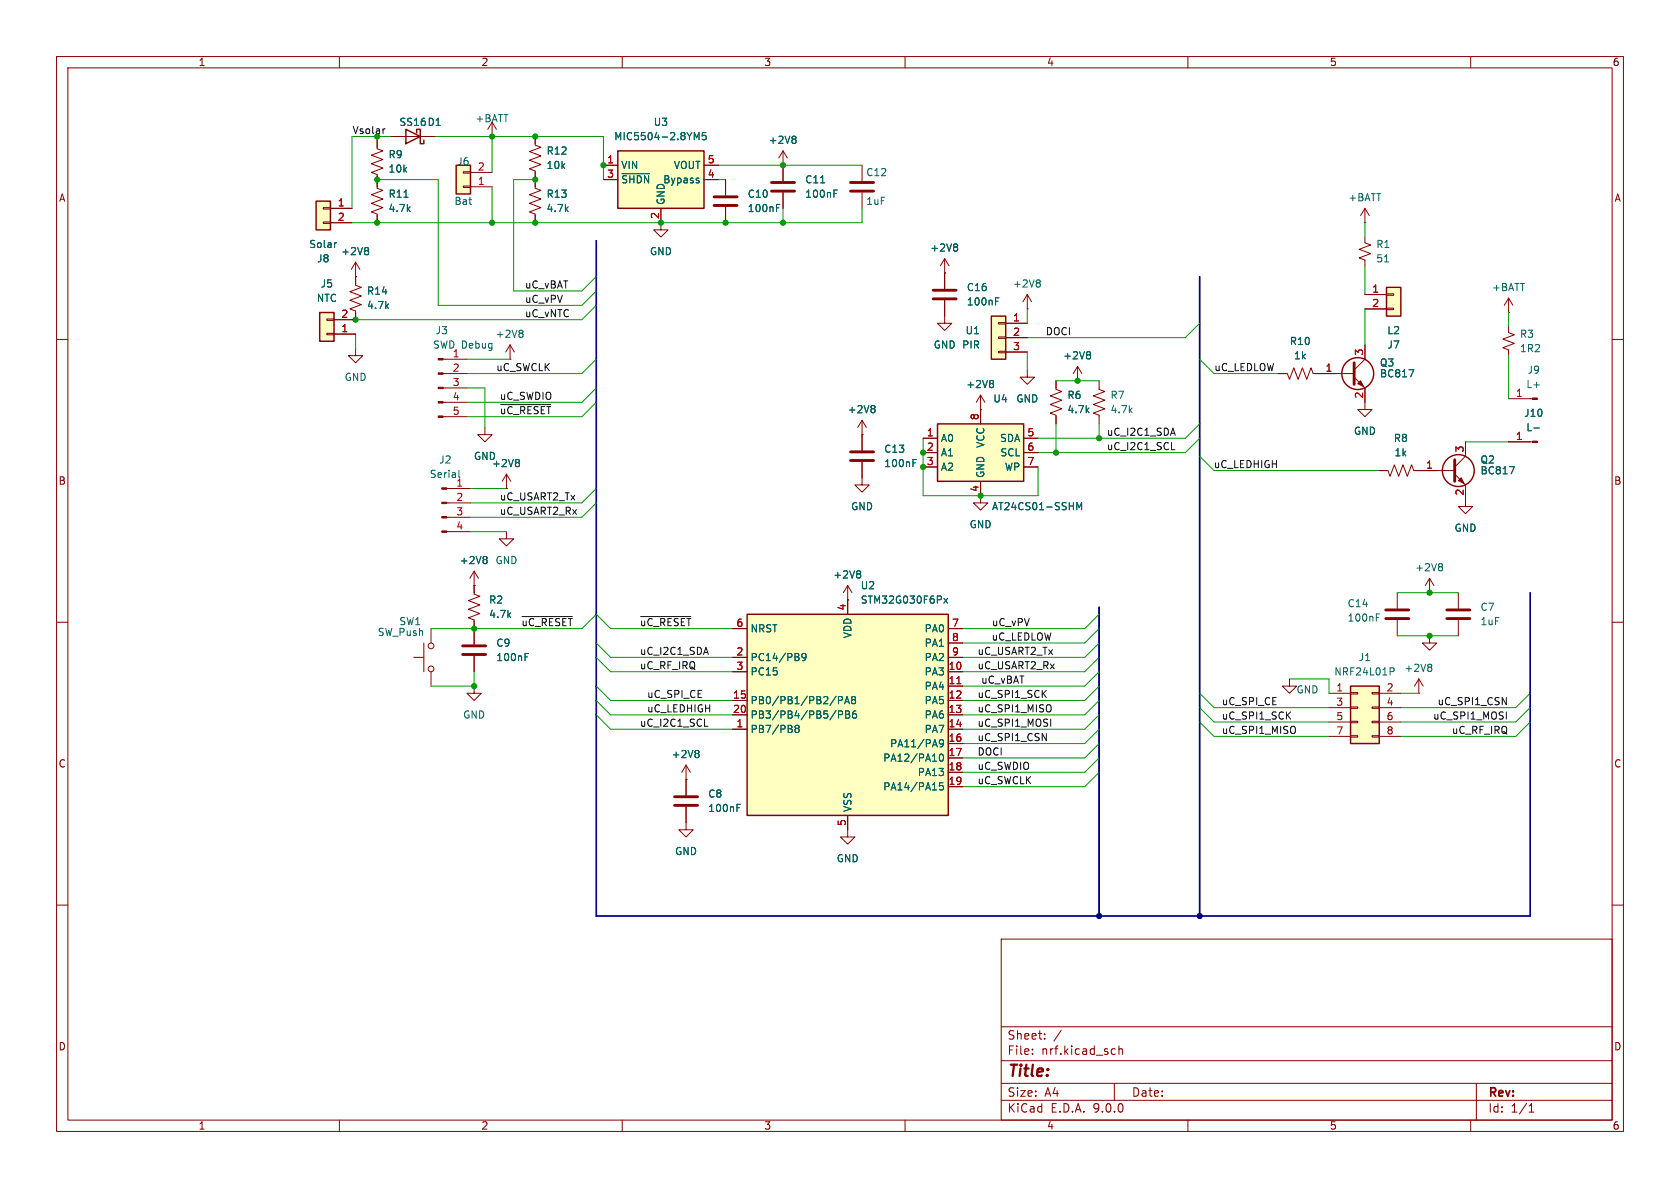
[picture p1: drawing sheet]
<svg xmlns="http://www.w3.org/2000/svg" width="297mm" height="210mm" viewBox="0 0 297 210" stroke-linecap="round" stroke-linejoin="round" font-family="sans-serif">
<g fill="none" stroke="#840000" stroke-width=".18">
<path d="M10 10h277v190h-277zM12 12h273v186h-273zM60 10v2M110 10v2M160 10v2M210 10v2M260 10v2M138.4 29.2h.1M138.4 26.7l-.7 1.2M138.4 26.7l.8 1.2M138.4 26.7v5.3M138.4 34v2.8"/>
<path d="M152.4 29.2v2.8M152.4 34v2.8M266.7 55.2h.1M266.7 57.8v1l1 .4-2 .7 2 .8-2 .8 1 .3v1.1M266.7 52.7l-.8 1.3M266.7 52.7l.8 1.3M266.7 52.7v2.5M10 60h2M152.4 76.8v2.8M226.1 66h1.5l.4 1.1 .7-2.1 .8 2.1 .8-2.1 .7 2.1 .8-2.1 .4 1h7.2M239.4 66.7l1.9 1.9v3.8h-1.3l1.3 1.3 1.3-1.3h-1.3M241.3 61v2.5l-1.9 1.9"/>
<path d="M266.7 78.1h4.2M266.7 70.5h4.2M285 60h2M152.4 81.7v2.8M243.8 83.2h1.6l.3 1 .8-2 .8 2 .7-2 .8 2 .8-2 .3 1h1.6M10 110h2M285 110h2M121.3 145.4v1.3h1.3l-1.3 1.3-1.3-1.3h1.3M10 160h2M177 166h108v32h-108zM285 160h2M60 198v2"/>
<path d="M110 198v2M160 198v2M177 194.5h108M177 191.5h108M177 187.5h108M177 181.5h108M182.5 186.3v.1M182.5 185.5v.1M184.7 183.6v.1M184.7 182.8v.1M187.6 182.1l-1.3 2M196.7 185.4l.5 .1"/>
<path d="M197 191.5v3M197.2 186.3l-.5 .1M197.8 185.5l.2-.1 .4 .1 .1 .9M197.8 184.9v1.5M210 198v2M260 198v2M261 191.5v6.5M270.3 196.6h.9M270.3 195.5l.4-.4v1.5"/>
</g>
<path d="M136.4 32.3h4.1M136.4 33.8h4.1M150.4 32.3h4M150.4 33.8h4M150.4 79.9h4M239.4 64.1v3.8M150.4 81.4h4" fill="none" stroke="#840000" stroke-width=".51"/>
<path d="M140.5 24.1l.2 .2-.2 .3 .2 .3v.2l-.2 .2M145.1 32.3h.7M147.4 34.2h.5M147.4 33.6h.6M249.1 65.3h.8l-.5 1.3M271.2 75.7h.9M161.4 81.8h.4M161.4 81.2h.6" fill="none" stroke="#006464" stroke-width=".18"/>
<g fill="#840000" stroke="#840000" stroke-width=".18">
<path d="M270.9 78h.9v.2h-.9z"/>
<path d="M270.9 70.4h.9v.2h-.9z"/>
<path d="M240 67.8l.5-.5 .5 1z"/>
</g>
<circle cx="240" cy="66" r="2.82" fill="none" stroke="#840000" stroke-width=".25"/>
<path d="M109.2 26.7h15.3v10.1h-15.3z" fill="#ffffc2"/>
<g fill="none" stroke="#840000" stroke-width=".25">
<path d="M109.2 26.7h15.3v10.1h-15.3z"/>
<circle cx="257.8" cy="83.2" r="2.82"/>
</g>
<g fill="none" stroke="#840000" stroke-width=".18">
<path d="M66.7 24.8v1.5l1 .4-2 .7 2 .8-2 .8 2 .7-2 .8 1 .4v2.4l1 .4-2 .7 2 .8-2 .7 2 .8-2 .8 1 .3v1.6M106.7 29.2h2.5M106.7 31.8h2.5M116.8 36.8v2.6M124.5 29.2h2.5M124.5 31.8h2.5M62.9 48.9h.1M62.9 46.4l-.8 1.2M62.9 46.4l.7 1.2M62.9 46.4v2.5M190.5 67.3h.1M190.5 64.8l-.8 1.2"/>
<path d="M190.5 64.8l.8 1.2M190.5 64.8v2.5M259.1 78.1v2.5l-1.9 2M89.5 86.4h.1M89.5 94v1.3h1.3l-1.3 1.2-1.2-1.2h1.2M89.5 83.8l-.7 1.3M89.5 83.8l.8 1.3M89.5 83.8v2.6M251.5 83.2h5.7M257.2 83.8l1.9 1.9v3.8h-1.3l1.3 1.3 1.2-1.3h-1.2M83.8 103.5h.1M83.8 101l-.7 1.2"/>
<path d="M83.8 101l.8 1.2M83.8 101v2.5M257.8 104.8v2.8M257.8 109.6v2.8"/>
</g>
<path d="M71.4 34.9h.7M110 30.7h4.8M122.7 23.4l.5 .9 .4-.9v1.3M123.4 31.9l.2 .2-.2 .2M123.4 31.5h.1M124.8 23.4h-.6l-.1 .6 .2-.1 .4 .1 .2 .2-.1 .4-.2 .1-.5-.1M64.9 43.8l.3 .2-.3 .3 .3 .2v.3l-.3 .2M192.6 62.2l.2 .2-.2 .3 .2 .3v.2l-.2 .2M85.9 98.4l.2 .2-.2 .3 .2 .3v.2l-.2 .2M91.6 81.2l.2 .3-.2 .3 .2 .2v.3l-.2 .2M266.9 82.5h.8l-.5 1.3" fill="none" stroke="#006464" stroke-width=".18"/>
<path d="M257.2 81.3v3.8M255.8 107.8h4M255.8 109.3h4" fill="none" stroke="#840000" stroke-width=".51"/>
<path d="M257.8 85l.5-.5 .5 1z" fill="#840000" stroke="#840000" stroke-width=".18"/>
<path d="M55.9 35.6h2.5v5h-2.5z" fill="#ffffc2"/>
<path d="M55.9 35.6h2.5v5h-2.5zM71.8 22.9l2.5 1.2-2.5 1.3zM73.7 23.5v-.6h.6v2.5h.6v-.6" fill="none" stroke="#840000" stroke-width=".25"/>
<g fill="none" stroke="#840000" stroke-width=".18">
<path d="M57.1 36.7h1.3v.3h-1.3zM57.1 39.2h1.3v.3h-1.3zM58.4 36.8h3.8M58.4 39.4h3.8M69.2 24.1h7.6M78.3 63.5h4.2M78.3 66h4.2M78.3 68.6h4.2M78.3 71.1h4.2M78.3 73.7h4.2M90.2 63.5h.1M90.2 61l-.8 1.2"/>
<path d="M90.2 61l.7 1.2M90.2 61v2.5"/>
</g>
<path d="M59.5 42.9l-.2 .1M92.2 58.4l.3 .2-.3 .3 .3 .3v.2l-.3 .2" fill="none" stroke="#006464" stroke-width=".18"/>
<g fill="#840000" stroke="#840000" stroke-width=".18">
<path d="M77.5 63.4h.8v.2h-.8z"/>
<path d="M77.5 65.9h.8v.3h-.8z"/>
<path d="M77.5 68.5h.8v.2h-.8z"/>
<path d="M77.5 71h.8v.2h-.8z"/>
<path d="M77.5 73.5h.8v.3h-.8z"/>
</g>
<path d="M80.6 29.2h2.6v5.1h-2.6z" fill="#ffffc2"/>
<path d="M80.6 29.2h2.6v5.1h-2.6z" fill="none" stroke="#840000" stroke-width=".25"/>
<path d="M81.9 32.9h1.3v.2h-1.3zM81.9 30.4h1.3v.2h-1.3zM83.2 33h3.8M83.2 30.5h3.8M241.3 39.4h.1M241.3 36.8l-.8 1.3M241.3 36.8l.8 1.3M241.3 36.8v2.6M241.3 41.9v1l1 .4-2 .8 2 .7-2 .8 1 .4v1" fill="none" stroke="#840000" stroke-width=".18"/>
<path d="M244.8 46.3h.7" fill="none" stroke="#006464" stroke-width=".18"/>
<path d="M245.1 50.8h2.5v5.1h-2.5z" fill="#ffffc2"/>
<path d="M245.1 50.8h2.5v5.1h-2.5z" fill="none" stroke="#840000" stroke-width=".25"/>
<path d="M94.6 24.1v1.6l1 .3-2 .8 2 .8-2 .7 2 .8-2 .7 1 .4v3.1l1 .4-2 .7 2 .8-2 .7 2 .8-2 .8 1 .3v1.6M116.8 39.4v1.2h1.3l-1.3 1.3-1.2-1.3h1.2M128.3 31.8v2.7M128.3 36.6v2.8M241.3 52.1h3.8M241.3 54.6h3.8M245.1 51.9h1.3v.3h-1.3zM245.1 54.5h1.3v.2h-1.3z" fill="none" stroke="#840000" stroke-width=".18"/>
<path d="M126.2 34.8h4.1M126.2 36.3h4.1" fill="none" stroke="#840000" stroke-width=".51"/>
<path d="M137.3 36.7h.4M137.3 36.1h.6" fill="none" stroke="#006464" stroke-width=".18"/>
<path d="M238.8 121.3h5v10.1h-5z" fill="#ffffc2"/>
<path d="M238.8 121.3h5v10.1h-5z" fill="none" stroke="#840000" stroke-width=".25"/>
<g fill="none" stroke="#840000" stroke-width=".18">
<path d="M121.3 137.8h.1M121.3 135.3v5.3M121.3 135.3l-.8 1.2M121.3 135.3l.7 1.2M234.9 122.6h3.9M234.9 125.1h3.9M234.9 127.6h3.9M234.9 130.2h3.9M238.8 122.4h1.2v.3h-1.2zM238.8 125h1.2v.2h-1.2zM238.8 127.5h1.2v.3h-1.2zM238.8 130h1.2v.3h-1.2z"/>
<path d="M242.6 122.4h1.2v.3h-1.2zM242.6 125h1.2v.2h-1.2zM242.6 127.5h1.2v.3h-1.2zM242.6 130h1.2v.3h-1.2zM243.8 122.6h3.8M243.8 125.1h3.8M243.8 127.6h3.8M243.8 130.2h3.8M121.3 142.6v2.8M149.9 146.7v1.3h1.2l-1.2 1.2-1.3-1.2h1.3"/>
</g>
<path d="M245.7 118.1h.5l.3 .2-.2 .4h-.6M123.3 132.7l.3 .2-.3 .3 .3 .2v.3l-.3 .2M130.3 142.8h.4M130.3 142.2h.6" fill="none" stroke="#006464" stroke-width=".18"/>
<path d="M119.3 140.8h4M119.3 142.4h4" fill="none" stroke="#840000" stroke-width=".51"/>
<path d="M132.1 108.6h35.5v35.5h-35.5z" fill="#ffffc2"/>
<path d="M132.1 108.6h35.5v35.5h-35.5z" fill="none" stroke="#840000" stroke-width=".25"/>
<g fill="none" stroke="#840000" stroke-width=".18">
<path d="M62.9 61.6v1.3h1.2l-1.2 1.2-1.3-1.2h1.3M129.5 111.1h2.6M129.5 116.2h2.6M129.5 118.7h2.6M149.9 106v2.6M167.6 111.1h2.6M167.6 116.2h2.6M167.6 118.7h2.6M167.6 113.7h2.6M252.7 104.8h.1M252.7 102.2l-.7 1.3M252.7 102.2l.8 1.3"/>
<path d="M252.7 102.2v2.6M129.5 123.8h2.6M129.5 126.4h2.6M129.5 128.9h2.6M167.6 123.8h2.6M167.6 126.4h2.6M167.6 128.9h2.6M167.6 121.3h2.6M167.6 131.4h2.6M167.6 134h2.6M167.6 136.5h2.6M167.6 139.1h2.6"/>
<path d="M149.9 144.1v2.6"/>
</g>
<g fill="none" stroke="#006464" stroke-width=".18">
<path d="M254.8 99.6l.2 .3-.2 .3 .2 .2v.3l-.2 .2M142.5 116.1l-.3 .2-.3-.1-.1-.1 .1-.5 .3-.1 .2 .1a.84 .84 0 0 1-.3 1.2h-.2M166.9 105.8l.6 .8M167.5 105.8l-.6 .8M140.8 128.8l-.2-.3 .2-.3h.2l.3 .3-.3 .3M140.8 128.8l-.2 .2v.4l.2 .1 .4-.1 .1-.2v-.2l-.3-.2M140.8 128.8h.2M148.2 123.8l.6-.1 .2-.1-.1-.3-.7-.2v1.3M148.2 126.3h.6l.2-.2-.1-.3-.7-.1v1.2M149.3 124.4l.4-1.3 .5 1.3M149.4 124h.6M149.5 125.7h.4l.3 .2-.3 .4 .3 .1v.3l-.2 .2h-.5z"/>
<path d="M149.5 126.3h.4M150.8 123.7l-.3-.3 .3-.3h.2l.3 .3-.3 .3M150.8 123.7l-.3 .2 .1 .4 .2 .1 .3-.1 .2-.1v-.3l-.3-.2M150.8 123.7h.2M151.3 125.7h-.3a.86 .86 0 0 0 0 1.2l.4-.1v-.4l-.2-.2h-.2l-.3 .2M166.2 133.4l.2-.1a.68 .68 0 0 1 .4 .6 .68 .68 0 0 1-.4 .7l-.2-.2-.1-.3zM166.7 138.4h-.6v.6l.1-.1h.5l.1 .2-.1 .4-.2 .1-.4-.1M166.8 131.3l-.3 .2h-.3l-.1-.2 .1-.5h.3l.2 .1a.84 .84 0 0 1-.3 1.1h-.2"/>
</g>
<path d="M169.2 120.9h.7" fill="none" stroke="#a90000" stroke-width=".18"/>
<path d="M56.5 55.2h2.6v5.1h-2.6z" fill="#ffffc2"/>
<path d="M56.5 55.2h2.6v5.1h-2.6z" fill="none" stroke="#840000" stroke-width=".25"/>
<g fill="none" stroke="#840000" stroke-width=".18">
<path d="M87 24.1h.1M87 21.6l-.8 1.3M87 21.6l.8 1.3M87 21.6v2.5M57.8 58.9h1.3v.3h-1.3zM57.8 56.4h1.3v.2h-1.3zM59.1 59.1h3.8M62.9 48.9v1.5l1 .4-2.1 .8 2.1 .7-2.1 .8 2.1 .7-2.1 .8 1.1 .4v1.5h-3.8M152.4 76.8h.1M152.4 74.3l-.8 1.3M152.4 74.3l.8 1.3M152.4 74.3v2.5"/>
<path d="M194.3 67.3v1.5l1 .4-2 .8 2 .7-2 .8 2 .8-2 .7 1 .4v1.5M79 86.4h4.2M79 88.9h4.2M79 91.4h4.2M79 94h4.2M152.4 84.5v1.2h1.3l-1.3 1.3-1.3-1.3h1.3M173.4 87.6v1.3h-1.3l1.3 1.3 1.2-1.3h-1.2M149.9 106h.1M149.9 103.5l-.8 1.3M149.9 103.5l.7 1.3M149.9 103.5v2.5M247 104.8v2.8"/>
<path d="M247 109.6v2.8M252.7 112.4v1.3h1.3l-1.3 1.2-1.2-1.2h1.2M83.8 121.3v1.3h1.3l-1.3 1.2-1.3-1.2h1.3M228 120v1.3h1.2l-1.2 1.3-1.3-1.3h1.3M250.8 122.6h.1M250.8 120l-.7 1.3M250.8 120l.8 1.3M250.8 120v2.6"/>
</g>
<path d="M154.5 71.7l.2 .2-.2 .3 .2 .3v.2l-.2 .3M81.1 83.1l.1 1.2M151.9 100.9l.3 .3-.3 .3 .3 .2v.2l-.3 .3M243.3 109.1h.4M243.3 108.5h.6M252.9 117.4l.2 .3-.2 .3 .2 .2v.2l-.2 .3" fill="none" stroke="#006464" stroke-width=".18"/>
<path d="M245 107.8h4M245 109.3h4" fill="none" stroke="#840000" stroke-width=".51"/>
<g fill="#840000" stroke="#840000" stroke-width=".18">
<path d="M78.1 86.2h.9v.3h-.9z"/>
<path d="M78.1 88.8h.9v.2h-.9z"/>
<path d="M78.1 91.3h.9v.3h-.9z"/>
<path d="M78.1 93.9h.9v.2h-.9z"/>
</g>
<path d="M165.7 74.9h15.3v10.2h-15.3z" fill="#ffffc2"/>
<path d="M165.7 74.9h15.3v10.2h-15.3z" fill="none" stroke="#840000" stroke-width=".25"/>
<g fill="none" stroke="#840000" stroke-width=".18">
<path d="M167 48.3h.1M167 45.7v5.4M167 53.1v2.8M167 45.7l-.8 1.3M167 45.7l.8 1.3M181.6 54.6h.1M181.6 52.1l-.8 1.2M181.6 52.1l.8 1.2M181.6 52.1v2.5M163.2 77.5h2.5M173.4 72.4h.1M173.4 69.9v5"/>
<path d="M173.4 69.9l-.8 1.2M173.4 69.9l.7 1.2M181 77.5h2.5M163.2 80h2.5M163.2 82.6h2.5M173.4 85.1v2.5M181 80h2.5M181 82.6h2.5M73.2 116.2h1.7M74.9 113.7v5M76.2 111.1v2.6M76.2 118.7v2.6"/>
<path d="M83.8 103.5v1.5l1 .4-2 .8 2 .7-2 .8 2 .8-2 .7 1 .4v4.3M83.8 116v2.7"/>
<circle cx="76.2" cy="114.2" r=".51"/>
<circle cx="76.2" cy="118.2" r=".51"/>
</g>
<path d="M169.1 43.1l.2 .3-.2 .3 .2 .2v.3l-.2 .2M176 53.3h.4M176 52.6h.6M183.7 49.5l.2 .2-.2 .3 .2 .3v.2l-.2 .2M175.4 67.3l.3 .2-.3 .3 .3 .2v.3l-.3 .2M190.4 90.1v-1.3l.4 1 .4-1v1.3M92.8 116.1h.4M92.8 115.5h.6" fill="none" stroke="#006464" stroke-width=".18"/>
<path d="M165 51.3h4M165 52.8h4M81.8 114.2h4.1M81.8 115.7h4.1" fill="none" stroke="#840000" stroke-width=".51"/>
<path d="M175.3 55.9h2.5v7.6h-2.5z" fill="#ffffc2"/>
<path d="M175.3 55.9h2.5v7.6h-2.5z" fill="none" stroke="#840000" stroke-width=".25"/>
<g fill="none" stroke="#840000" stroke-width=".18">
<path d="M58.4 36.8h3.8M58.4 39.4h3.8M66.7 24.8v1.2M66.7 31.1v1.9M66.7 38.1v1.3M69.2 24.1h2.6M74.3 24.1h2.5M94.6 24.1v1.3M94.6 30.5v2.5M94.6 38.1v1.3M106.7 29.2h2.5M106.7 31.8h2.5"/>
<path d="M116.8 36.8v2.6M124.5 29.2h2.5M124.5 31.8h2.5M128.3 31.8v2.7M128.3 36.6v2.8M138.4 29.2h.1M138.4 29.2v2.8M138.4 34v2.8M59.1 59.1h3.8M62.9 48.9h.1M62.9 48.9v1.3M62.9 55.2v1.3h-3.8"/>
<path d="M167 53.1v4.1h1.3l-1.3 1.2-1.3-1.2h1.3M167 48.3h.1M167 48.3v2.8M176.5 57h1.3v.3h-1.3zM176.5 59.6h1.3v.2h-1.3zM177.8 57.2h3.8M177.8 59.7h3.8M241.3 52.1h3.8M241.3 54.6h3.8M85.7 75.6v1.2h1.3l-1.3 1.3-1.2-1.3h1.2M152.4 76.8h.1M152.4 76.8v2.8"/>
<path d="M163.2 77.5h2.5M173.4 72.4h.1M173.4 72.4v2.5M176.5 62.1h1.3v.3h-1.3zM177.8 62.2h3.8M181 77.5h2.5M181.6 65.4v1.3h-1.3l1.3 1.2 1.3-1.2h-1.3M186.7 67.3v1.5l1 .4-2 .8 2 .7-2 .8 2 .8-2 .7 1 .4v1.5M190.5 67.3h.1M226.1 66h1.2M232.4 66h3.8M241.3 61v2.5"/>
<path d="M241.3 68.6v2.5M259.1 78.1v2.5M266.7 78.1h3.8M89.5 86.4h.1M152.4 81.7v2.8M163.2 80h2.5M163.2 82.6h2.5M173.4 85.1v2.5M181 80h2.5M181 82.6h2.5M243.8 83.2h1.3M250.2 83.2h3.8"/>
<path d="M259.1 85.7v2.6M83.8 103.5h.1M83.8 103.5v1.3M83.8 109.9v4M83.8 116v2.7M129.5 111.1h2.6M129.5 116.2h2.6M129.5 118.7h2.6M149.9 106h.1M149.9 106v2.6M167.6 111.1h2.6M167.6 116.2h2.6"/>
<path d="M167.6 118.7h2.6M167.6 113.7h2.6M121.3 137.8h.1M121.3 137.8v2.8M129.5 123.8h2.6M129.5 126.4h2.6M129.5 128.9h2.6M167.6 123.8h2.6M167.6 126.4h2.6M167.6 128.9h2.6M167.6 121.3h2.6M167.6 131.4h2.6"/>
<path d="M167.6 134h2.6M167.6 136.5h2.6M167.6 139.1h2.6M121.3 142.6v2.8M149.9 144.1v2.6"/>
</g>
<path d="M68.1 22.8h-.3M88.5 71.5h8.9M207.1 79.5h.6M92.3 109h8.9M113.3 109h8.8M124.6 128.4h.6M266.3 125.9v1.2" fill="none" stroke="#0f0f0f" stroke-width=".18"/>
<path d="M105.4 42.5v119.4h165.1v-57.1M212.1 48.9v113M194.3 107.3v54.6" fill="none" stroke="#000084" stroke-width=".3"/>
<g fill="none" stroke="#009600" stroke-width=".18">
<path d="M66.7 32.4v-.6h10.8v22.2h25.4l2.5-2.6M66.7 24.1v.7M69.2 24.1h-7v12.7M76.8 24.1h29.9v7.7M87 24.1v6.4M87 33v6.4M94.6 31.8h-3.8v19.6h12.1l2.5-2.5M127 29.2h25.4M127 31.8h1.3M138.4 36.8v2.6M152.4 36.8v2.6h-90.2M241.3 39.4v2.5"/>
<path d="M62.9 59.1v2.5M105.4 54l-2.5 2.5h-40M181.6 54.6v2.6M212.1 57.2l-2.6 2.5h-27.9M241.3 47v5.1M241.3 54.6v6.4M266.7 55.2v2.6M82.5 68.6h3.2v7M82.5 63.5h7.7M105.4 63.5l-2.5 2.5h-20.4M105.4 71.1l-2.5 2.6h-20.4M105.4 68.6l-2.5 2.5h-20.4"/>
<path d="M163.2 77.5v10.1h20.3v-5M181.6 62.2v3.2M186.7 67.3h7.6M186.7 74.9v5.1M194.3 74.9v2.6M212.1 74.9l-2.6 2.6h-26M212.1 63.5l2.5 2.5h11.5M212.1 77.5l-2.6 2.5h-26M259.1 78.1h7.6M266.7 62.9v7.6M83.2 86.4h6.3M83.2 94h6.3"/>
<path d="M105.4 88.9l-2.5 2.5h-19.7M105.4 86.4l-2.5 2.5h-19.7M212.1 80.6l2.5 2.6h29.2M76.2 111.1h26.7l2.5-2.5 2.5 2.5h21.6M83.8 118.7v2.6h-7.6M105.4 116.2l2.5 2.5h21.6M105.4 113.7l2.5 2.5h21.6M194.3 108.6l-2.5 2.5h-21.6M194.3 118.7l-2.5 2.6h-21.6M194.3 116.2l-2.5 2.5h-21.6M194.3 111.1l-2.5 2.6h-21.6M194.3 113.7l-2.5 2.5h-21.6"/>
<path d="M247 112.4h10.8M247 104.8h10.8M105.4 121.3l2.5 2.5h21.6M105.4 123.8l2.5 2.6h21.6M105.4 126.4l2.5 2.5h21.6M194.3 121.3l-2.5 2.5h-21.6M194.3 123.8l-2.5 2.6h-21.6M194.3 126.4l-2.5 2.5h-21.6M194.3 131.4l-2.5 2.6h-21.6M194.3 128.9l-2.5 2.5h-21.6M194.3 136.5l-2.5 2.6h-21.6M194.3 134l-2.5 2.5h-21.6"/>
<path d="M212.1 122.6l2.5 2.5h20.3M212.1 125.1l2.5 2.5h20.3M212.1 127.6l2.5 2.6h20.3M228 120h6.9v2.6M247.6 122.6h3.2M270.5 122.6l-2.5 2.5h-20.4M270.5 125.1l-2.5 2.5h-20.4M270.5 127.6l-2.5 2.6h-20.4"/>
</g>
<g fill="none" stroke="#006464" stroke-width=".18">
<path d="M71.4 34.9h.7M110 30.7h4.8M122.7 23.4l.5 .9 .4-.9v1.3M123.4 31.9l.2 .2-.2 .2M123.4 31.5h.1M124.8 23.4h-.6l-.1 .6 .2-.1 .4 .1 .2 .2-.1 .4-.2 .1-.5-.1M137.3 36.7h.4M137.3 36.1h.6M140.5 24.1l.2 .2-.2 .3 .2 .3v.2l-.2 .2M145.1 32.3h.7M147.4 34.2h.5M147.4 33.6h.6"/>
<path d="M59.5 42.9l-.2 .1M64.9 43.8l.3 .2-.3 .3 .3 .2v.3l-.3 .2M169.1 43.1l.2 .3-.2 .3 .2 .2v.3l-.2 .2M176 53.3h.4M176 52.6h.6M154.5 71.7l.2 .2-.2 .3 .2 .3v.2l-.2 .3M175.4 67.3l.3 .2-.3 .3 .3 .2v.3l-.3 .2M192.6 62.2l.2 .2-.2 .3 .2 .3v.2l-.2 .2M249.1 65.3h.8l-.5 1.3M271.2 75.7h.9M85.9 98.4l.2 .2-.2 .3 .2 .3v.2l-.2 .2M91.6 81.2l.2 .3-.2 .3 .2 .2v.3l-.2 .2"/>
<path d="M161.4 81.8h.4M161.4 81.2h.6M190.4 90.1v-1.3l.4 1 .4-1v1.3M266.9 82.5h.8l-.5 1.3M92.8 115.5h.6M92.8 116.1h.4M142.5 116.1l-.3 .2-.3-.1-.1-.1 .1-.5 .3-.1 .2 .1a.84 .84 0 0 1-.3 1.2h-.2M151.9 100.9l.3 .3-.3 .3 .3 .2v.2l-.3 .3M166.9 105.8l.6 .8M167.5 105.8l-.6 .8M123.3 132.7l.3 .2-.3 .3 .3 .2v.3l-.3 .2M140.8 128.8l-.2-.3 .2-.3h.2l.3 .3-.3 .3"/>
<path d="M140.8 128.8l-.2 .2v.4l.2 .1 .4-.1 .1-.2v-.2l-.3-.2M140.8 128.8h.2M148.2 123.8l.6-.1 .2-.1-.1-.3-.7-.2v1.3M148.2 126.3h.6l.2-.2-.1-.3-.7-.1v1.2M149.3 124.4l.4-1.3 .5 1.3M149.4 124h.6M149.5 125.7h.4l.3 .2-.3 .4 .3 .1v.3l-.2 .2h-.5zM149.5 126.3h.4M150.8 123.7l-.3-.3 .3-.3h.2l.3 .3-.3 .3M150.8 123.7l-.3 .2 .1 .4 .2 .1 .3-.1 .2-.1v-.3l-.3-.2M150.8 123.7h.2M151.3 125.7h-.3a.86 .86 0 0 0 0 1.2l.4-.1v-.4l-.2-.2h-.2l-.3 .2"/>
<path d="M166.2 133.4l.2-.1a.68 .68 0 0 1 .4 .6 .68 .68 0 0 1-.4 .7l-.2-.2-.1-.3zM166.7 138.4h-.6v.6l.1-.1h.5l.1 .2-.1 .4-.2 .1-.4-.1M166.8 131.3l-.3 .2h-.3l-.1-.2 .1-.5h.3l.2 .1a.84 .84 0 0 1-.3 1.1h-.2M130.3 142.8h.4M130.3 142.2h.6"/>
</g>
<path d="M169.2 120.9h.7" fill="none" stroke="#a90000" stroke-width=".18"/>
<g fill="#000084" stroke="#000084" stroke-width=".18">
<circle cx="194.3" cy="161.9" r=".46"/>
<circle cx="212.1" cy="161.9" r=".46"/>
</g>
<g fill="#009600" stroke="#009600" stroke-width=".18">
<circle cx="186.7" cy="80" r=".46"/>
<circle cx="173.4" cy="87.6" r=".46"/>
<circle cx="194.3" cy="77.5" r=".46"/>
<circle cx="190.5" cy="67.3" r=".46"/>
<circle cx="252.7" cy="112.4" r=".46"/>
<circle cx="252.7" cy="104.8" r=".46"/>
<circle cx="138.4" cy="39.4" r=".46"/>
<circle cx="128.3" cy="39.4" r=".46"/>
<circle cx="106.7" cy="29.2" r=".46"/>
<circle cx="94.6" cy="39.4" r=".46"/>
<circle cx="116.8" cy="39.4" r=".46"/>
<circle cx="163.2" cy="80" r=".46"/>
<circle cx="163.2" cy="82.6" r=".46"/>
<circle cx="138.4" cy="29.2" r=".46"/>
<circle cx="87" cy="24.1" r=".46"/>
<circle cx="87" cy="39.4" r=".46"/>
<circle cx="94.6" cy="24.1" r=".46"/>
<circle cx="94.6" cy="31.8" r=".46"/>
<circle cx="66.7" cy="31.8" r=".46"/>
<circle cx="83.8" cy="111.1" r=".46"/>
<circle cx="83.8" cy="121.3" r=".46"/>
<circle cx="62.9" cy="56.5" r=".46"/>
<circle cx="66.7" cy="24.1" r=".46"/>
<circle cx="66.7" cy="39.4" r=".46"/>
</g>
<text font-size="2.8" fill="#840000" x="178" y="190.9">Title:</text>
<g font-size="2.1" fill="#840000">
<text x="178" y="184">Sheet:</text>
<text x="178" y="186.7">File:</text>
<text x="184.1" y="186.7">nrf.kicad_sch</text>
<text x="178" y="196.9">KiCad</text>
<text x="178" y="194.1">Size:</text>
<text x="184.7" y="194.1">A4</text>
<text x="185.7" y="196.9">E.D.A.</text>
<text x="193.3" y="196.9">9.0.0</text>
<text x="200" y="194.1">Date:</text>
<text x="263" y="194.3">Rev:</text>
<text x="263" y="196.9">Id:</text>
<text x="267.1" y="196.9">1/1</text>
</g>
<g font-size="1.8" fill="#840000">
<text x="35" y="11.9">1</text>
<text x="85" y="11.9">2</text>
<text x="135" y="11.9">3</text>
<text x="185" y="11.9">4</text>
<text x="235" y="11.9">5</text>
<text x="285" y="11.9">6</text>
<text x="10.3" y="35.9">A</text>
<text x="285.3" y="35.9">A</text>
<text x="10.3" y="85.9">B</text>
<text x="285.3" y="85.9">B</text>
<text x="10.3" y="135.9">C</text>
<text x="285.3" y="135.9">C</text>
<text x="10.3" y="185.9">D</text>
<text x="285.3" y="185.9">D</text>
<text x="35" y="199.9">1</text>
<text x="85" y="199.9">2</text>
<text x="135" y="199.9">3</text>
<text x="185" y="199.9">4</text>
<text x="235" y="199.9">5</text>
<text x="285" y="199.9">6</text>
</g>
<g font-size="1.8" fill="#0f0f0f">
<text x="62.2" y="23.8">Vsolar</text>
<text x="92.7" y="53.6">uC_vPV</text>
<text x="92.7" y="51.1">uC_vBAT</text>
<text x="92.7" y="56.2">uC_vNTC</text>
<text x="184.8" y="59.3">DOCI</text>
<text x="87.6" y="65.7">uC_SWCLK</text>
<text x="214.6" y="65.7">uC_LEDLOW</text>
<text x="88.3" y="70.8">uC_SWDIO</text>
<text x="88.3" y="73.3">~{uC_RESET}</text>
<text x="195.6" y="77.1">uC_I2C1_SDA</text>
<text x="195.6" y="79.7">uC_I2C1_SCL</text>
<text x="214.5" y="82.8">uC_LEDHIGH</text>
<text x="88.3" y="88.6">uC_USART2_Tx</text>
<text x="88.3" y="91.1">uC_USART2_Rx</text>
<text x="92.1" y="110.8">~{uC_RESET}</text>
<text x="113" y="110.8">~{uC_RESET}</text>
<text x="175.2" y="113.3">uC_LEDLOW</text>
<text x="175.3" y="110.8">uC_vPV</text>
<text x="113" y="115.9">uC_I2C1_SDA</text>
<text x="113" y="118.4">uC_RF_IRQ</text>
<text x="172.7" y="118.4">uC_USART2_Rx</text>
<text x="172.7" y="115.9">uC_USART2_Tx</text>
<text x="114.3" y="123.5">uC_SPI_CE</text>
<text x="172.7" y="123.5">uC_SPI1_SCK</text>
<text x="173.4" y="120.9">uC_vBAT</text>
<text x="215.9" y="124.7">uC_SPI_CE</text>
<text x="254" y="124.7">uC_SPI1_CSN</text>
<text x="113" y="128.6">uC_I2C1_SCL</text>
<text x="114.3" y="126">uC_LEDHIGH</text>
<text x="172.7" y="126">uC_SPI1_MISO</text>
<text x="172.7" y="128.6">uC_SPI1_MOSI</text>
<text x="172.7" y="131.1">uC_SPI1_CSN</text>
<text x="215.9" y="127.3">uC_SPI1_SCK</text>
<text x="215.9" y="129.8">uC_SPI1_MISO</text>
<text x="253.3" y="127.3">uC_SPI1_MOSI</text>
<text x="256.6" y="129.8">uC_RF_IRQ</text>
<text x="172.7" y="133.6">DOCI</text>
<text x="172.7" y="136.2">uC_SWDIO</text>
<text x="172.7" y="138.7">uC_SWCLK</text>
</g>
<g font-size="1.8" fill="#006464">
<text x="70.5" y="22.5">SS16 D1</text>
<text x="84" y="21.8">+BATT</text>
<text x="115.5" y="22.5">U3</text>
<text x="68.6" y="28.2">R9</text>
<text x="80.7" y="29.4">J6</text>
<text x="96.5" y="27.5">R12</text>
<text x="108.5" y="25">MIC5504-2.8YM5</text>
<text x="135.8" y="25.6">+2V8</text>
<text x="68.6" y="30.7">10k</text>
<text x="68.6" y="35.2">R11</text>
<text x="96.5" y="30.1">10k</text>
<text x="96.5" y="35.2">R13</text>
<text x="109.7" y="30.1">VIN</text>
<text x="109.7" y="32.6">~{SHDN}Bypass</text>
<text x="119" y="30.1">VOUT</text>
<text x="132.1" y="35.2">C10</text>
<text x="142.2" y="35.2">100nF</text>
<text x="142.2" y="32.6">C11</text>
<text x="153" y="31.3">C12</text>
<text x="238.3" y="35.8">+BATT</text>
<text x="68.6" y="37.7">4.7k</text>
<text x="80.2" y="36.4">Bat</text>
<text x="96.5" y="37.7">4.7k</text>
<text x="117.7" y="36.3" transform="rotate(-90 117.7 36.3)">GND</text>
<text x="132.1" y="37.7">100nF</text>
<text x="153" y="36.4">1uF</text>
<text x="54.6" y="44">Solar</text>
<text x="56" y="46.6">J8</text>
<text x="60.2" y="45.3">+2V8</text>
<text x="114.8" y="45.3">GND</text>
<text x="164.4" y="44.7">+2V8</text>
<text x="243.2" y="44">R1</text>
<text x="243.2" y="46.6">51</text>
<text x="55.9" y="53.6">NTC</text>
<text x="56.6" y="51">J5</text>
<text x="64.8" y="52.3">R14</text>
<text x="170.8" y="51.7">C16</text>
<text x="179" y="51">+2V8</text>
<text x="263.7" y="51.7">+BATT</text>
<text x="64.8" y="54.8">4.7k</text>
<text x="76.9" y="59.3">J3</text>
<text x="87.5" y="59.9">+2V8</text>
<text x="170.6" y="59.3">U1</text>
<text x="170.8" y="54.2">100nF</text>
<text x="245.2" y="59.3">L2</text>
<text x="268.6" y="59.9">R3</text>
<text x="76.5" y="61.8">SWD Debug</text>
<text x="79.9" y="63.2">1</text>
<text x="165" y="61.8">GND PIR</text>
<text x="187.9" y="63.7">+2V8</text>
<text x="227.9" y="61.2">R10</text>
<text x="228.6" y="63.7">1k</text>
<text x="243.8" y="65">Q3</text>
<text x="245.2" y="61.8">J7</text>
<text x="268.6" y="62.5">1R2</text>
<text x="60.8" y="67.5">GND</text>
<text x="170.7" y="68.8">+2V8</text>
<text x="175.5" y="71.3">U4</text>
<text x="179.6" y="71.3">GND</text>
<text x="188.6" y="70.7">R6</text>
<text x="196.2" y="70.7">R7</text>
<text x="243.8" y="66.9">BC817</text>
<text x="269.7" y="68.8">L+</text>
<text x="270" y="66.3">J9</text>
<text x="149.8" y="73.3">+2V8</text>
<text x="188.6" y="73.3">4.7k</text>
<text x="196.2" y="73.3">4.7k</text>
<text x="239.3" y="77.1">GND</text>
<text x="269.4" y="73.9">J10</text>
<text x="269.7" y="76.4">L-</text>
<text x="77.5" y="82.1">J2</text>
<text x="83.7" y="81.5">GND</text>
<text x="86.9" y="82.8">+2V8</text>
<text x="156.2" y="82.8">100nF</text>
<text x="156.2" y="80.2">C13</text>
<text x="166.2" y="78.3">A0</text>
<text x="166.2" y="80.9">A1</text>
<text x="166.2" y="83.4">A2</text>
<text x="174.2" y="79.3" transform="rotate(-90 174.2 79.3)">VCC</text>
<text x="176.7" y="78.3">SDA</text>
<text x="176.8" y="80.9">SCL</text>
<text x="177.5" y="83.4">WP</text>
<text x="246.3" y="78.3">R8</text>
<text x="246.4" y="80.9">1k</text>
<text x="261.6" y="82.1">Q2</text>
<text x="75.9" y="84.7">Serial</text>
<text x="80.6" y="86.1">1</text>
<text x="174.2" y="84.6" transform="rotate(-90 174.2 84.6)">GND</text>
<text x="261.6" y="84">BC817</text>
<text x="150.4" y="90.4">GND</text>
<text x="171.3" y="93.6">GND</text>
<text x="175.3" y="90.4">AT24CS01-SSHM</text>
<text x="257" y="94.2">GND</text>
<text x="81.2" y="99.9">+2V8</text>
<text x="87.5" y="99.9">GND</text>
<text x="250.1" y="101.2">+2V8</text>
<text x="86.4" y="106.9">R2</text>
<text x="147.2" y="102.5">+2V8</text>
<text x="152.1" y="104.4">U2</text>
<text x="152.1" y="106.9">STM32G030F6Px</text>
<text x="238.1" y="107.5">C14</text>
<text x="66.7" y="112.6">SW_Push</text>
<text x="70.5" y="110.7">SW1</text>
<text x="86.4" y="109.4">4.7k</text>
<text x="132.6" y="112">NRST</text>
<text x="150.7" y="112.9" transform="rotate(-90 150.7 112.9)">VDD</text>
<text x="163.4" y="112">PA0</text>
<text x="238.1" y="110.1">100nF</text>
<text x="261.6" y="108.2">C7</text>
<text x="261.6" y="110.7">1uF</text>
<text x="87.6" y="114.5">C9</text>
<text x="87.6" y="117.1">100nF</text>
<text x="132.6" y="117.1">PC14/PB9</text>
<text x="132.6" y="119.6">PC15</text>
<text x="163.4" y="114.5">PA1</text>
<text x="163.4" y="117.1">PA2</text>
<text x="163.4" y="119.6">PA3</text>
<text x="235.8" y="119.6">NRF24L01P</text>
<text x="240.1" y="117.1">J1</text>
<text x="248.2" y="119">+2V8</text>
<text x="132.6" y="124.7">PB0/PB1/PB2/PA8</text>
<text x="163.4" y="122.1">PA4</text>
<text x="163.4" y="124.7">PA5</text>
<text x="229.1" y="122.8">GND</text>
<text x="81.8" y="127.2">GND</text>
<text x="132.6" y="127.2">PB3/PB4/PB5/PB6</text>
<text x="132.6" y="129.8">PB7/PB8</text>
<text x="163.4" y="127.2">PA6</text>
<text x="163.4" y="129.8">PA7</text>
<text x="118.6" y="134.2">+2V8</text>
<text x="156" y="134.8">PA12/PA10</text>
<text x="157.3" y="132.3">PA11/PA9</text>
<text x="162.2" y="137.4">PA13</text>
<text x="125.1" y="141.2">C8</text>
<text x="125.1" y="143.7">100nF</text>
<text x="150.7" y="143.6" transform="rotate(-90 150.7 143.6)">VSS</text>
<text x="156" y="139.9">PA14/PA15</text>
<text x="119.2" y="151.4">GND</text>
<text x="147.8" y="152.6">GND</text>
</g>
<g font-size="1.8" fill="#a90000">
<text x="107.2" y="29">1</text>
<text x="125" y="29">5</text>
<text x="84.4" y="32.8">1</text>
<text x="84.4" y="30.2">2</text>
<text x="107.2" y="31.5">3</text>
<text x="125" y="31.5">4</text>
<text x="59.6" y="36.6">1</text>
<text x="59.6" y="39.1">2</text>
<text x="116.6" y="38.8" transform="rotate(-90 116.6 38.8)">2</text>
<text x="242.5" y="51.8">1</text>
<text x="60.3" y="58.8">1</text>
<text x="60.3" y="56.3">2</text>
<text x="179" y="56.9">1</text>
<text x="179" y="59.4">2</text>
<text x="242.5" y="54.4">2</text>
<text x="79.9" y="65.8">2</text>
<text x="179" y="62">3</text>
<text x="234.2" y="65.8">1</text>
<text x="241" y="62.9" transform="rotate(-90 241 62.9)">3</text>
<text x="79.9" y="68.3">3</text>
<text x="79.9" y="70.9">4</text>
<text x="241" y="70.6" transform="rotate(-90 241 70.6)">2</text>
<text x="267.9" y="70.2">1</text>
<text x="79.9" y="73.4">5</text>
<text x="163.8" y="77.2">1</text>
<text x="173.1" y="74.4" transform="rotate(-90 173.1 74.4)">8</text>
<text x="181.5" y="77.2">5</text>
<text x="267.9" y="77.9">1</text>
<text x="163.8" y="79.8">2</text>
<text x="163.8" y="82.3">3</text>
<text x="181.5" y="79.8">6</text>
<text x="181.5" y="82.3">7</text>
<text x="252" y="82.9">1</text>
<text x="258.8" y="80.1" transform="rotate(-90 258.8 80.1)">3</text>
<text x="80.6" y="88.6">2</text>
<text x="173.1" y="87.1" transform="rotate(-90 173.1 87.1)">4</text>
<text x="258.8" y="87.7" transform="rotate(-90 258.8 87.7)">2</text>
<text x="80.6" y="91.2">3</text>
<text x="80.6" y="93.7">4</text>
<text x="130.1" y="110.9">6</text>
<text x="149.6" y="108" transform="rotate(-90 149.6 108)">4</text>
<text x="168.2" y="110.9">7</text>
<text x="168.2" y="113.4">8</text>
<text x="130.1" y="116">2</text>
<text x="130.1" y="118.5">3</text>
<text x="167.6" y="118.5">10</text>
<text x="168.2" y="116">9</text>
<text x="129.5" y="123.6">15</text>
<text x="167.6" y="121">11</text>
<text x="167.6" y="123.6">12</text>
<text x="236.1" y="122.3">1</text>
<text x="236.1" y="124.8">3</text>
<text x="245" y="122.3">2</text>
<text x="245" y="124.8">4</text>
<text x="129.5" y="126.1">20</text>
<text x="130.1" y="128.7">1</text>
<text x="167.6" y="126.1">13</text>
<text x="167.6" y="128.7">14</text>
<text x="167.6" y="131.2">16</text>
<text x="236.1" y="127.4">5</text>
<text x="236.1" y="129.9">7</text>
<text x="245" y="127.4">6</text>
<text x="245" y="129.9">8</text>
<text x="167.6" y="133.7">17</text>
<text x="167.6" y="136.3">18</text>
<text x="167.6" y="138.8">19</text>
<text x="149.6" y="146.1" transform="rotate(-90 149.6 146.1)">5</text>
</g>
</svg>
